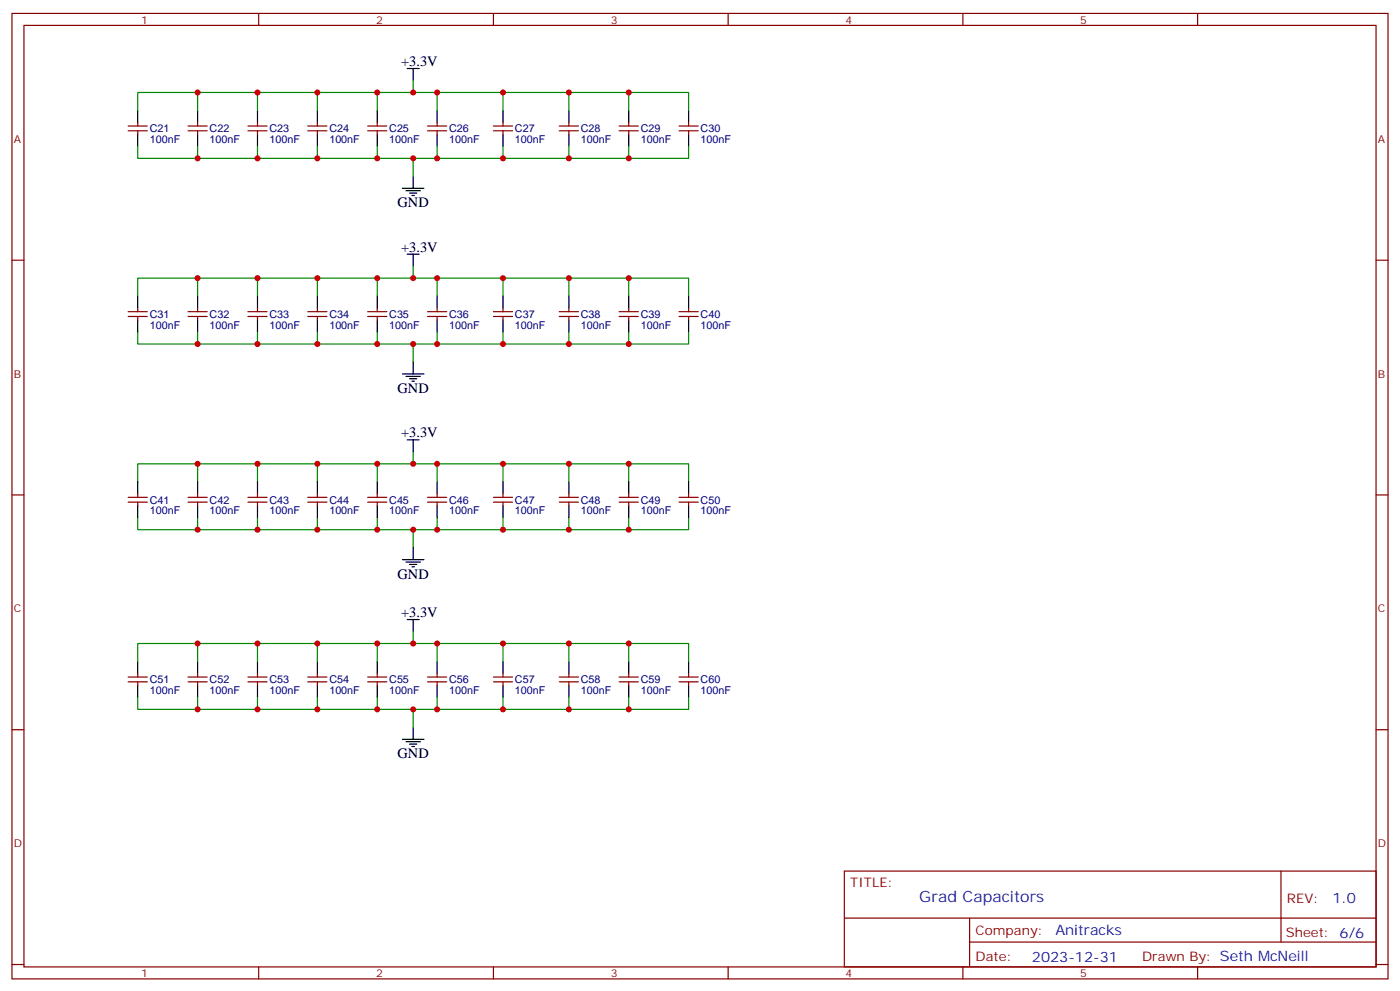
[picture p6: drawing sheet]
<svg xmlns="http://www.w3.org/2000/svg" width="412mm" height="292mm" viewBox="0 0 412 292" stroke-linecap="round" stroke-linejoin="round" font-family="sans-serif">
<g fill="none" stroke="#870000" stroke-width=".35">
<path d="M3.5 4h405.4v284.3h-405.4zM7.1 7.5h398.2v277.3h-398.2zM76.2 4v3.5M145.3 4v3.5M214.5 4v3.5M283.6 4v3.5M352.8 4v3.5M37.7 38.5h5.7M37.7 37.1h5.7M40.6 36.1v1M40.6 38.5v1.1M55.4 38.5h5.6"/>
<path d="M55.4 37.1h5.6M58.2 36.1v1M58.2 38.5v1.1M73 38.5h5.7M73 37.1h5.7M75.8 36.1v1M75.8 38.5v1.1M90.7 38.5h5.6M90.7 37.1h5.6M93.5 36.1v1M93.5 38.5v1.1M108.3 38.5h5.6"/>
<path d="M108.3 37.1h5.6M111.1 36.1v1M111.1 38.5v1.1M125.9 38.5h5.7M125.9 37.1h5.7M128.8 36.1v1M128.8 38.5v1.1M145.3 38.5h5.7M145.3 37.1h5.7M148.2 36.1v1M148.2 38.5v1.1M164.7 38.5h5.7"/>
<path d="M164.7 37.1h5.7M167.6 36.1v1M167.6 38.5v1.1M182.4 38.5h5.6M182.4 37.1h5.6M185.2 36.1v1M185.2 38.5v1.1M200 38.5h5.7M200 37.1h5.7M202.8 36.1v1M202.8 38.5v1.1M3.5 76.6h3.6"/>
<path d="M405.3 76.6h3.6M37.7 93.2h5.7M37.7 91.8h5.7M40.6 90.7v1.1M40.6 93.2v1.1M55.4 93.2h5.6M55.4 91.8h5.6M58.2 90.7v1.1M58.2 93.2v1.1M73 93.2h5.7M73 91.8h5.7M75.8 90.7v1.1"/>
<path d="M75.8 93.2v1.1M90.7 93.2h5.6M90.7 91.8h5.6M93.5 90.7v1.1M93.5 93.2v1.1M108.3 93.2h5.6M108.3 91.8h5.6M111.1 90.7v1.1M111.1 93.2v1.1M125.9 93.2h5.7M125.9 91.8h5.7M128.8 90.7v1.1"/>
<path d="M128.8 93.2v1.1M145.3 93.2h5.7M145.3 91.8h5.7M148.2 90.7v1.1M148.2 93.2v1.1M164.7 93.2h5.7M164.7 91.8h5.7M167.6 90.7v1.1M167.6 93.2v1.1M182.4 93.2h5.6M182.4 91.8h5.6M185.2 90.7v1.1"/>
<path d="M185.2 93.2v1.1M200 93.2h5.7M200 91.8h5.7M202.8 90.7v1.1M202.8 93.2v1.1M3.5 145.8h3.6M37.7 147.9h5.7M37.7 146.5h5.7M40.6 145.4v1.1M40.6 147.9v1M55.4 147.9h5.6M55.4 146.5h5.6"/>
<path d="M58.2 145.4v1.1M58.2 147.9v1M73 147.9h5.7M73 146.5h5.7M75.8 145.4v1.1M75.8 147.9v1M90.7 147.9h5.6M90.7 146.5h5.6M93.5 145.4v1.1M93.5 147.9v1M108.3 147.9h5.6M108.3 146.5h5.6"/>
<path d="M111.1 145.4v1.1M111.1 147.9v1M125.9 147.9h5.7M125.9 146.5h5.7M128.8 145.4v1.1M128.8 147.9v1M145.3 147.9h5.7M145.3 146.5h5.7M148.2 145.4v1.1M148.2 147.9v1M164.7 147.9h5.7M164.7 146.5h5.7"/>
<path d="M167.6 145.4v1.1M167.6 147.9v1M182.4 147.9h5.6M182.4 146.5h5.6M185.2 145.4v1.1M185.2 147.9v1M200 147.9h5.7M200 146.5h5.7M202.8 145.4v1.1M202.8 147.9v1M405.3 145.8h3.6M37.7 199.4h5.7"/>
<path d="M40.6 198.3v1.1M55.4 199.4h5.6M58.2 198.3v1.1M73 199.4h5.7M75.8 198.3v1.1M90.7 199.4h5.6M93.5 198.3v1.1M108.3 199.4h5.6M111.1 198.3v1.1M125.9 199.4h5.7M128.8 198.3v1.1M145.3 199.4h5.7"/>
<path d="M148.2 198.3v1.1M164.7 199.4h5.7M167.6 198.3v1.1M182.4 199.4h5.6M185.2 198.3v1.1M200 199.4h5.7M202.8 198.3v1.1M3.5 214.9h3.6M37.7 200.8h5.7M40.6 200.8v1.1M55.4 200.8h5.6M58.2 200.8v1.1"/>
<path d="M73 200.8h5.7M75.8 200.8v1.1M90.7 200.8h5.6M93.5 200.8v1.1M108.3 200.8h5.6M111.1 200.8v1.1M125.9 200.8h5.7M128.8 200.8v1.1M145.3 200.8h5.7M148.2 200.8v1.1M164.7 200.8h5.7M167.6 200.8v1.1"/>
<path d="M182.4 200.8h5.6M185.2 200.8v1.1M200 200.8h5.7M202.8 200.8v1.1M405.3 214.9h3.6M248.7 256.5h156.6v28.3h-156.6zM377.3 256.6v20.8M248.7 270.4h156.5M285.6 277.4h119.6M285.6 270.4v14.1M3.5 284.1h3.6M76.2 284.8v3.5"/>
<path d="M145.3 284.8v3.5M214.5 284.8v3.5M283.6 284.8v3.5M352.8 284.8v3.5M405.3 284.1h3.6"/>
</g>
<g fill="none" stroke="#000" stroke-width=".35">
<path d="M40.6 32.5v3.6M40.6 39.6v3.5M58.2 32.5v3.6M58.2 39.6v3.5M75.8 32.5v3.6M75.8 39.6v3.5M93.5 32.5v3.6M93.5 39.6v3.5M111.1 32.5v3.6M111.1 39.6v3.5M119.9 20.2h3.6M121.7 20.2v3.5"/>
<path d="M128.8 32.5v3.6M128.8 39.6v3.5M148.2 32.5v3.6M148.2 39.6v3.5M167.6 32.5v3.6M167.6 39.6v3.5M185.2 32.5v3.6M185.2 39.6v3.5M202.8 32.5v3.6M202.8 39.6v3.5M118.5 55.5h6.4M119.6 56.2h4.2"/>
<path d="M120.6 56.9h2.2M121.4 57.6h.7M121.7 51.9v3.6M119.9 74.9h3.6M121.7 74.9v3.5M40.6 87.2v3.5M40.6 94.3v3.5M58.2 87.2v3.5M58.2 94.3v3.5M75.8 87.2v3.5M75.8 94.3v3.5M93.5 87.2v3.5"/>
<path d="M93.5 94.3v3.5M111.1 87.2v3.5M111.1 94.3v3.5M128.8 87.2v3.5M128.8 94.3v3.5M148.2 87.2v3.5M148.2 94.3v3.5M167.6 87.2v3.5M167.6 94.3v3.5M185.2 87.2v3.5M185.2 94.3v3.5M202.8 87.2v3.5"/>
<path d="M202.8 94.3v3.5M118.5 110.1h6.4M119.6 110.8h4.2M120.6 111.5h2.2M121.4 112.3h.7M121.7 106.6v3.5M119.9 129.5h3.6M121.7 129.5v3.6M40.6 141.9v3.5M40.6 148.9v3.6M58.2 141.9v3.5M58.2 148.9v3.6"/>
<path d="M75.8 141.9v3.5M75.8 148.9v3.6M93.5 141.9v3.5M93.5 148.9v3.6M111.1 141.9v3.5M111.1 148.9v3.6M128.8 141.9v3.5M128.8 148.9v3.6M148.2 141.9v3.5M148.2 148.9v3.6M167.6 141.9v3.5M167.6 148.9v3.6"/>
<path d="M185.2 141.9v3.5M185.2 148.9v3.6M202.8 141.9v3.5M202.8 148.9v3.6M118.5 164.8h6.4M119.6 165.5h4.2M120.6 166.2h2.2M121.4 166.9h.7M121.7 161.3v3.5M40.6 194.8v3.5M58.2 194.8v3.5M75.8 194.8v3.5"/>
<path d="M93.5 194.8v3.5M111.1 194.8v3.5M119.9 182.5h3.6M121.7 182.5v3.5M128.8 194.8v3.5M148.2 194.8v3.5M167.6 194.8v3.5M185.2 194.8v3.5M202.8 194.8v3.5M40.6 201.9v3.5M58.2 201.9v3.5M75.8 201.9v3.5"/>
<path d="M93.5 201.9v3.5M111.1 201.9v3.5M118.5 217.7h6.4M119.6 218.4h4.2M120.6 219.1h2.2M121.4 219.9h.7M121.7 214.2v3.5M128.8 201.9v3.5M148.2 201.9v3.5M167.6 201.9v3.5M185.2 201.9v3.5M202.8 201.9v3.5"/>
</g>
<g fill="none" stroke="#008700" stroke-width=".35">
<path d="M40.6 32.5v-5.3h162.2v5.3M58.2 27.2v5.3M75.8 27.2v5.3M93.5 27.2v5.3M111.1 27.2v5.3M121.7 23.7v3.5M128.8 27.2v5.3M148.2 27.2v5.3M167.6 27.2v5.3M185.2 27.2v5.3M40.6 43.1v3.5h162.2v-3.5M58.2 43.1v3.5"/>
<path d="M75.8 43.1v3.5M93.5 43.1v3.5M111.1 43.1v3.5M121.7 46.6v5.3M128.8 43.1v3.5M148.2 43.1v3.5M167.6 43.1v3.5M185.2 43.1v3.5M121.7 78.4v3.5M40.6 97.8v3.5h162.2v-3.5M40.6 87.2v-5.3h162.2v5.3M58.2 81.9v5.3"/>
<path d="M58.2 97.8v3.5M75.8 81.9v5.3M75.8 97.8v3.5M93.5 81.9v5.3M93.5 97.8v3.5M111.1 81.9v5.3M111.1 97.8v3.5M128.8 81.9v5.3M128.8 97.8v3.5M148.2 81.9v5.3M148.2 97.8v3.5M167.6 81.9v5.3"/>
<path d="M167.6 97.8v3.5M185.2 81.9v5.3M185.2 97.8v3.5M121.7 101.3v5.3M58.2 136.6v5.3M75.8 136.6v5.3M93.5 136.6v5.3M111.1 136.6v5.3M121.7 133.1v3.5M128.8 136.6v5.3M148.2 136.6v5.3M167.6 136.6v5.3"/>
<path d="M185.2 136.6v5.3M40.6 152.5v3.5h162.2v-3.5M40.6 141.9v-5.3h162.2v5.3M58.2 152.5v3.5M75.8 152.5v3.5M93.5 152.5v3.5M111.1 152.5v3.5M121.7 156v5.3M128.8 152.5v3.5M148.2 152.5v3.5M167.6 152.5v3.5M185.2 152.5v3.5"/>
<path d="M40.6 194.8v-5.3h162.2v5.3M58.2 189.5v5.3M75.8 189.5v5.3M93.5 189.5v5.3M111.1 189.5v5.3M121.7 186v3.5M128.8 189.5v5.3M148.2 189.5v5.3M167.6 189.5v5.3M185.2 189.5v5.3M40.6 205.4v3.5h162.2v-3.5M58.2 205.4v3.5"/>
<path d="M75.8 205.4v3.5M93.5 205.4v3.5M111.1 205.4v3.5M121.7 208.9v5.3M128.8 205.4v3.5M148.2 205.4v3.5M167.6 205.4v3.5M185.2 205.4v3.5"/>
</g>
<g fill="#c00">
<circle cx="121.7" cy="46.6" r=".88"/>
<circle cx="121.7" cy="27.2" r=".88"/>
<circle cx="58.2" cy="27.2" r=".88"/>
<circle cx="58.2" cy="46.6" r=".88"/>
<circle cx="75.8" cy="27.2" r=".88"/>
<circle cx="93.5" cy="27.2" r=".88"/>
<circle cx="111.1" cy="27.2" r=".88"/>
<circle cx="128.8" cy="27.2" r=".88"/>
<circle cx="148.2" cy="27.2" r=".88"/>
<circle cx="167.6" cy="27.2" r=".88"/>
<circle cx="185.2" cy="27.2" r=".88"/>
<circle cx="185.2" cy="46.6" r=".88"/>
<circle cx="167.6" cy="46.6" r=".88"/>
<circle cx="148.2" cy="46.6" r=".88"/>
<circle cx="128.8" cy="46.6" r=".88"/>
<circle cx="111.1" cy="46.6" r=".88"/>
<circle cx="93.5" cy="46.6" r=".88"/>
<circle cx="75.8" cy="46.6" r=".88"/>
<circle cx="75.8" cy="101.3" r=".88"/>
<circle cx="93.5" cy="101.3" r=".88"/>
<circle cx="111.1" cy="101.3" r=".88"/>
<circle cx="128.8" cy="101.3" r=".88"/>
<circle cx="148.2" cy="101.3" r=".88"/>
<circle cx="167.6" cy="101.3" r=".88"/>
<circle cx="185.2" cy="101.3" r=".88"/>
<circle cx="185.2" cy="81.9" r=".88"/>
<circle cx="167.6" cy="81.9" r=".88"/>
<circle cx="148.2" cy="81.9" r=".88"/>
<circle cx="128.8" cy="81.9" r=".88"/>
<circle cx="111.1" cy="81.9" r=".88"/>
<circle cx="93.5" cy="81.9" r=".88"/>
<circle cx="75.8" cy="81.9" r=".88"/>
<circle cx="58.2" cy="101.3" r=".88"/>
<circle cx="58.2" cy="81.9" r=".88"/>
<circle cx="121.7" cy="81.9" r=".88"/>
<circle cx="121.7" cy="101.3" r=".88"/>
<circle cx="75.8" cy="156" r=".88"/>
<circle cx="93.5" cy="156" r=".88"/>
<circle cx="111.1" cy="156" r=".88"/>
<circle cx="128.8" cy="156" r=".88"/>
<circle cx="148.2" cy="156" r=".88"/>
<circle cx="167.6" cy="156" r=".88"/>
<circle cx="185.2" cy="156" r=".88"/>
<circle cx="185.2" cy="136.6" r=".88"/>
<circle cx="167.6" cy="136.6" r=".88"/>
<circle cx="148.2" cy="136.6" r=".88"/>
<circle cx="128.8" cy="136.6" r=".88"/>
<circle cx="111.1" cy="136.6" r=".88"/>
<circle cx="93.5" cy="136.6" r=".88"/>
<circle cx="75.8" cy="136.6" r=".88"/>
<circle cx="58.2" cy="156" r=".88"/>
<circle cx="58.2" cy="136.6" r=".88"/>
<circle cx="121.7" cy="136.6" r=".88"/>
<circle cx="121.7" cy="156" r=".88"/>
<circle cx="121.7" cy="208.9" r=".88"/>
<circle cx="121.7" cy="189.5" r=".88"/>
<circle cx="58.2" cy="189.5" r=".88"/>
<circle cx="58.2" cy="208.9" r=".88"/>
<circle cx="75.8" cy="189.5" r=".88"/>
<circle cx="93.5" cy="189.5" r=".88"/>
<circle cx="111.1" cy="189.5" r=".88"/>
<circle cx="128.8" cy="189.5" r=".88"/>
<circle cx="148.2" cy="189.5" r=".88"/>
<circle cx="167.6" cy="189.5" r=".88"/>
<circle cx="185.2" cy="189.5" r=".88"/>
<circle cx="185.2" cy="208.9" r=".88"/>
<circle cx="167.6" cy="208.9" r=".88"/>
<circle cx="148.2" cy="208.9" r=".88"/>
<circle cx="128.8" cy="208.9" r=".88"/>
<circle cx="111.1" cy="208.9" r=".88"/>
<circle cx="93.5" cy="208.9" r=".88"/>
<circle cx="75.8" cy="208.9" r=".88"/>
</g>
<text font-size="4.6" fill="#00f" x="270.8" y="265.6">Grad Capacitors</text>
<g font-size="4.2">
<text x="118.2" y="19.5">+3.3V</text>
<text x="117.1" y="61.1">GND</text>
<text x="118.2" y="74.2">+3.3V</text>
<text x="117.1" y="115.8">GND</text>
<text x="118.2" y="128.8">+3.3V</text>
<text x="117.1" y="170.5">GND</text>
<text x="118.2" y="181.8">+3.3V</text>
<text x="117.1" y="223.4">GND</text>
</g>
<g font-size="4.2" fill="#00f">
<text x="392.5" y="265.8">1.0</text>
<text x="310.9" y="275.4">Anitracks</text>
<text x="304" y="283.2">2023-12-31</text>
</g>
<g font-size="3.9" fill="#800">
<text x="250.5" y="261.1">TITLE:</text>
<text x="379.1" y="265.8">REV:</text>
<text x="287.4" y="275.3">Company:</text>
<text x="378.7" y="275.9">Sheet: 6/6</text>
<text x="287.4" y="283">Date:</text>
<text x="336.4" y="283.1">Drawn By: Seth McNeill</text>
</g>
<g font-size="3.2" fill="#800">
<text x="41.6" y="6.9">1</text>
<text x="110.8" y="6.9">2</text>
<text x="179.9" y="6.9">3</text>
<text x="249.1" y="6.9">4</text>
<text x="318.2" y="6.9">5</text>
<text x="4.1" y="42.1">A</text>
<text x="405.9" y="42.1">A</text>
<text x="4.1" y="111.2">B</text>
<text x="405.9" y="111.2">B</text>
<text x="4.1" y="180.3">C</text>
<text x="405.9" y="180.3">C</text>
<text x="4.1" y="249.5">D</text>
<text x="405.9" y="249.5">D</text>
<text x="41.6" y="287.8">1</text>
<text x="110.8" y="287.8">2</text>
<text x="179.9" y="287.8">3</text>
<text x="249.1" y="287.8">4</text>
<text x="318.2" y="287.8">5</text>
</g>
<g font-size="3.2" fill="#000080">
<text x="44.1" y="39">C21</text>
<text x="61.7" y="39">C22</text>
<text x="79.4" y="39">C23</text>
<text x="97" y="39">C24</text>
<text x="114.7" y="39">C25</text>
<text x="132.3" y="39">C26</text>
<text x="151.7" y="39">C27</text>
<text x="171.1" y="39">C28</text>
<text x="188.7" y="39">C29</text>
<text x="206.4" y="39">C30</text>
<text x="44.1" y="42.1">100nF</text>
<text x="61.7" y="42.1">100nF</text>
<text x="79.4" y="42.1">100nF</text>
<text x="97" y="42.1">100nF</text>
<text x="114.7" y="42.1">100nF</text>
<text x="132.3" y="42.1">100nF</text>
<text x="151.7" y="42.1">100nF</text>
<text x="171.1" y="42.1">100nF</text>
<text x="188.7" y="42.1">100nF</text>
<text x="206.4" y="42.1">100nF</text>
<text x="44.1" y="93.7">C31</text>
<text x="61.7" y="93.7">C32</text>
<text x="79.4" y="93.7">C33</text>
<text x="97" y="93.7">C34</text>
<text x="114.7" y="93.7">C35</text>
<text x="132.3" y="93.7">C36</text>
<text x="151.7" y="93.7">C37</text>
<text x="171.1" y="93.7">C38</text>
<text x="188.7" y="93.7">C39</text>
<text x="206.4" y="93.7">C40</text>
<text x="44.1" y="96.8">100nF</text>
<text x="61.7" y="96.8">100nF</text>
<text x="79.4" y="96.8">100nF</text>
<text x="97" y="96.8">100nF</text>
<text x="114.7" y="96.8">100nF</text>
<text x="132.3" y="96.8">100nF</text>
<text x="151.7" y="96.8">100nF</text>
<text x="171.1" y="96.8">100nF</text>
<text x="188.7" y="96.8">100nF</text>
<text x="206.4" y="96.8">100nF</text>
<text x="44.1" y="148.3">C41</text>
<text x="61.7" y="148.3">C42</text>
<text x="79.4" y="148.3">C43</text>
<text x="97" y="148.3">C44</text>
<text x="114.7" y="148.3">C45</text>
<text x="132.3" y="148.3">C46</text>
<text x="151.7" y="148.3">C47</text>
<text x="171.1" y="148.3">C48</text>
<text x="188.7" y="148.3">C49</text>
<text x="206.4" y="148.3">C50</text>
<text x="44.1" y="151.5">100nF</text>
<text x="61.7" y="151.5">100nF</text>
<text x="79.4" y="151.5">100nF</text>
<text x="97" y="151.5">100nF</text>
<text x="114.7" y="151.5">100nF</text>
<text x="132.3" y="151.5">100nF</text>
<text x="151.7" y="151.5">100nF</text>
<text x="171.1" y="151.5">100nF</text>
<text x="188.7" y="151.5">100nF</text>
<text x="206.4" y="151.5">100nF</text>
<text x="44.1" y="201.2">C51</text>
<text x="61.7" y="201.2">C52</text>
<text x="79.4" y="201.2">C53</text>
<text x="97" y="201.2">C54</text>
<text x="114.7" y="201.2">C55</text>
<text x="132.3" y="201.2">C56</text>
<text x="151.7" y="201.2">C57</text>
<text x="171.1" y="201.2">C58</text>
<text x="188.7" y="201.2">C59</text>
<text x="206.4" y="201.2">C60</text>
<text x="44.1" y="204.4">100nF</text>
<text x="61.7" y="204.4">100nF</text>
<text x="79.4" y="204.4">100nF</text>
<text x="97" y="204.4">100nF</text>
<text x="114.7" y="204.4">100nF</text>
<text x="132.3" y="204.4">100nF</text>
<text x="151.7" y="204.4">100nF</text>
<text x="171.1" y="204.4">100nF</text>
<text x="188.7" y="204.4">100nF</text>
<text x="206.4" y="204.4">100nF</text>
</g>
</svg>
